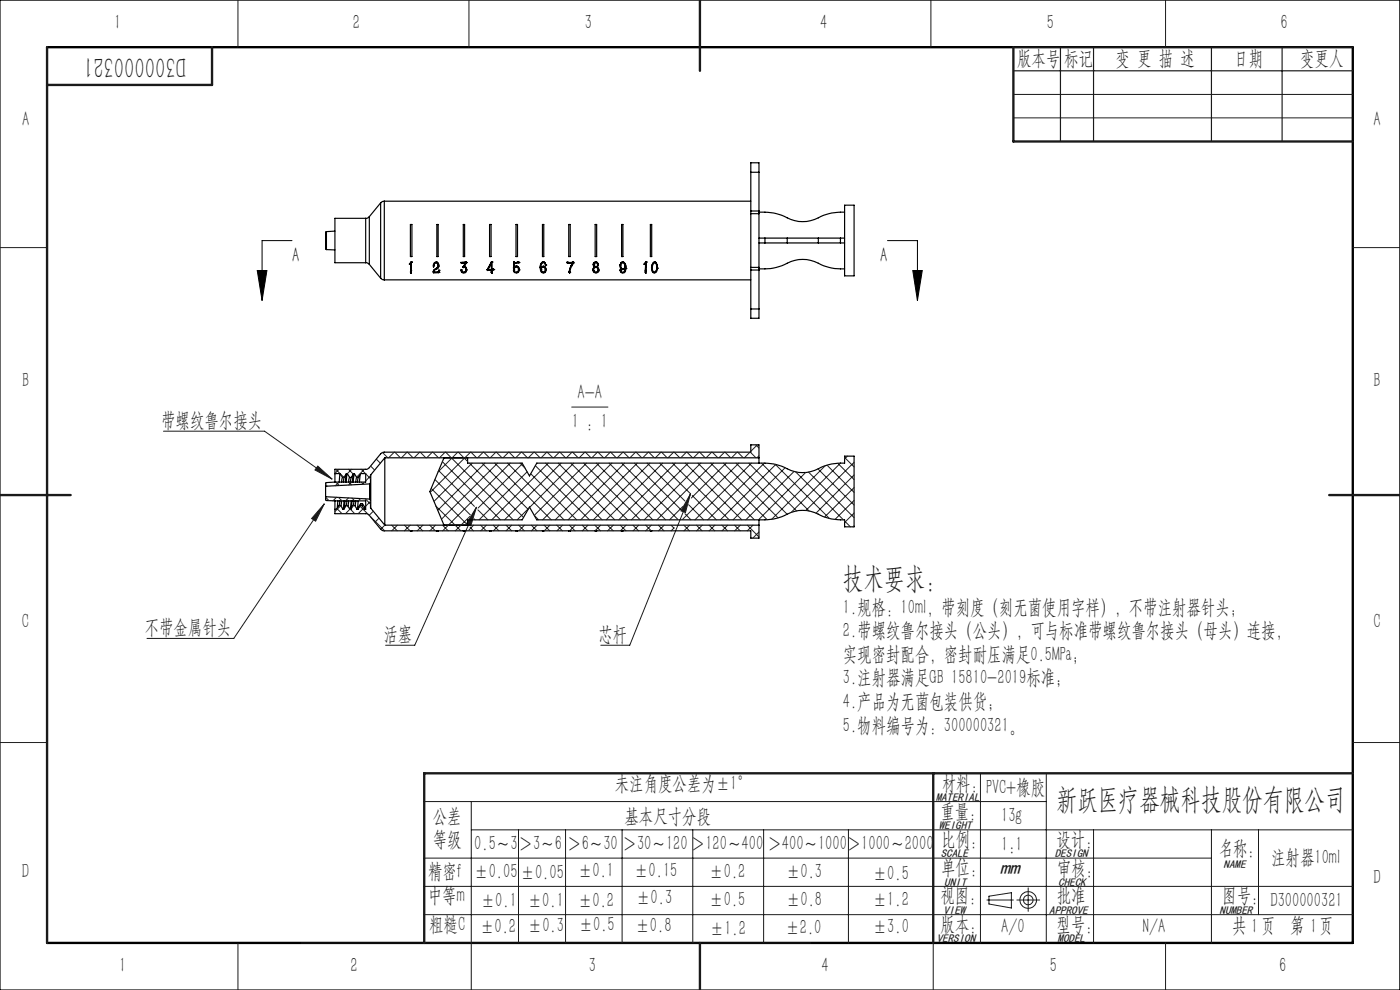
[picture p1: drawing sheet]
<svg xmlns="http://www.w3.org/2000/svg" width="297mm" height="210mm" viewBox="0 0 297 210" stroke-linecap="round" stroke-linejoin="round" font-family="sans-serif">
<path d="M54.6 57.4h2l-1 6.3zM61.9 51h-6.3v12.7M188.3 51h6.3v12.7M193.6 57.4h2.1l-1.1 6.3z" fill="none" stroke="#000" stroke-width=".21"/>
<g fill="none" stroke="#191924" stroke-width=".21">
<path d="M50.5 0v10M99.5 0v10M197.5 0v10M247.3 0v10M215 20h72M215 25h72M0 52.5h10M287 52.5h10M34.7 91.5h21.4l14.3 10.1M67.4 98.9l3 2.7-3.6-1.9zM121.3 86.4h7.7M68.8 106.9l-19.2 28.5h-18.4"/>
<path d="M68.8 106.9l-1.8 3.7-.9-.6zM101.1 107.6l-13.1 29.3h-6.2M101.1 107.6l-1.2 3.9-.9-.4zM146.5 104.8l-12.9 32.1h-6.1M146.5 104.8l-1.1 3.9-.9-.3zM0 157.5h10M287 157.5h10M90 170h132M100 176h187M100 170v40M110 176v24M120 176v24"/>
<path d="M132 176v24M147 176v24M162 176v24M180 176v24M208 164v36M222 164v36M232 176v24M257 176v24M267 176v18M90 182h167M90 188h197M90 194h197"/>
<path d="M209.4 190.9h5.6M209.8 190.1l4.8-.7v3.2l-4.8-.8zM215.7 190.9h4.9M218.1 188.3v5M50.5 200v10M198 200v10M247.3 200v10"/>
<circle cx="218.1" cy="190.9" r="1.77"/>
<circle cx="218.1" cy="190.9" r="1.03"/>
</g>
<path d="M0 0h297v210h-297z" fill="none" stroke="#000" stroke-width=".25"/>
<path d="M10 10h277v190h-277" fill="none" stroke="#000" stroke-width=".5"/>
<path d="M215 10h72M215 15h72M225 10v20M232 10v20M257 10v20M272 10v20M64 200h108" fill="none" stroke="#191924" stroke-width=".25"/>
<path d="M10 10v190M45 10v8h-35M148.5 0v15M215 10v20h72M0 105h15M282 105h15M198 164v36M287 164h-197v36M148.5 200v10" fill="none" stroke="#191924" stroke-width=".5"/>
<path d="M193.6 57.4h2.1l-1.1 6.3zM54.6 57.4h2l-1 6.3z" fill="#000"/>
<path d="M146.5 104.8l-1.1 3.9-.9-.3zM101.1 107.6l-1.2 3.9-.9-.4zM67.4 98.9l3 2.7-3.6-1.9zM68.8 106.9l-1.8 3.7-.9-.6z" fill="#191924"/>
<g fill="none" stroke="#000" stroke-width=".25">
<path d="M159.3 36.5v-2h1.7v2M159.3 36.5v8.3M159.3 36.5h1.7M161 36.5v8.3M69.3 49.1l-.2 .1v3.6l.2 .1M69.3 49.1v3.8M69.3 52.9l1.7 .1M71 49l-1.7 .1M77.6 55.7l.3 .1 .5 .3M77.6 46.3h-6.6v9.4h6.6M77.6 46.3v9.4M78.4 46l-.5 .3h-.3"/>
<path d="M78.4 46v10.1M78.4 56.1l2.4 2.9M80.8 59l.3 .3 .4 .1M80.8 43v16M80.8 43l-2.4 3M81.5 42.7l-.7 .3M81.5 42.7v16.7M81.5 42.7h77.8M81.5 59.4h77.8M86.9 56l.2-.1v1.5M86.9 56h.1M87.1 47.6h.3v6.8h-.3z"/>
<path d="M87.1 55.9v1.5M87.1 57.4v.3M87.1 57.4h.1M87.2 55.7h.1M87.2 55.7l-.3 .3M87.2 55.6h.1M87.2 55.6v.1M87.3 55.6h.1M87.3 55.6l-.1 2.4-.1-.3v-.3M91.9 56.3h.1M91.9 57.6l.1 .3 1.1-.1M91.9 56.3l.1 .3 .1-.6a.42 .42 0 0 1 .4-.2 .42 .42 0 0 1 .4 .3v.5l-.3 .3"/>
<path d="M91.9 57.6h.1M91.9 57.6v.1M92.4 57l-.3 .2-.2 .4M92.4 57h.1M92.5 55.6a.69 .69 0 0 1 .6 .8M92.5 55.6h.1M92.5 55.6l-.4 .1-.2 .6M92.5 55.6a.84 .84 0 0 1 .6 .9 .84 .84 0 0 1-.8 .7l-.3 .5h1M92.6 56.9h.1M92.6 56.9l-.2 .1M92.7 47.6h.3v6.8h-.3zM92.9 56.4v.4l-.3 .1"/>
<path d="M93 57.7h.1M93 57.6v.1M93 57.6h.1M93.1 57.4h.1M93.1 57.4l-.1 .2M93.1 57.8h.1M93.1 57.4v.4M97.8 55.7h.1M97.8 57.3a.58 .58 0 0 0 .4 .6 .58 .58 0 0 0 .7-.2l.1-.4M97.9 57.3l.1 .4 .4 .1M97.9 57.3h.1M97.9 55.7h-.1l.1 .2"/>
<path d="M97.9 55.7h.1M97.9 55.7h.2M97.9 55.9h.1M98 55.9l.7-.1-.1 .3M98.1 55.7h-.2M98.1 55.7h.1M98.2 56.6h.1M98.2 56.6l.1 .2 .3-.1 .2 .4v.5l-.4 .2M98.3 47.6h.3v6.8h-.3zM98.3 56.5h.1M98.3 56.5l-.1 .1M98.4 57.8h.1"/>
<path d="M98.4 56.5l.4 .2 .2 .6M98.6 56.1h.1M98.6 56.1l-.3 .4M98.7 55.6h.1M98.7 55.6l-.6 .1M98.8 55.6h.1M98.8 55.6h-.1M98.8 57.2v.4l-.4 .2M98.8 55.6l.2 .1M99 55.7l-.6 .9 .4 .1 .2 .6M99 55.7h.1M103.3 57.2l.1 .2 .8-.1v.3"/>
<path d="M103.3 57.2h.1M103.4 57.2h.1M103.4 57.1h.1M103.4 57.1v.1M103.9 47.6h.3v6.8h-.3zM104.2 57.6v.2M104.2 55.6l-.8 1.5M104.2 57.6v.2l.1 .2 .1-.2M104.2 55.9v1.3h-.7zM104.2 55.6h.1M104.2 57.6h.1M104.2 55.6h.2"/>
<path d="M104.4 57.8v.1M104.4 57.1h.1M104.4 55.6v1.5M104.4 55.6h.1M104.5 57.1h.1M104.6 57.1h.1M104.6 57.1l.1 .1M104.6 57.1h-.1M104.7 57.2l-.3 .1v.5M104.7 57.2h.1M108.9 56.8l.2 .1a.46 .46 0 0 1 .4-.3 .46 .46 0 0 1 .4 .3l.1 .3M108.9 56.8h.1"/>
<path d="M108.9 57.3h.1M108.9 57.4h.1M108.9 57.3v.1M109 55.6h.1M109 56.8h.1M109 55.6v.7M109 56.8h-.1M109 57.3l.1 .3 .4 .2M109 57.3l.2 .4 .3 .1M109 56.3h.1M109 57.3h.1M109 56.3v.5"/>
<path d="M109 55.6l.1 .1M109.1 55.7h.1M109.1 55.7h.2M109.2 55.7h.1M109.3 55.7h.1M109.5 47.6h.3v6.8h-.3zM109.5 55.7h.1M109.5 55.7h.2M109.5 57.8h.1M109.6 56.5l.4 .2 .1 .5M109.6 56.5l-.5 .2M109.6 56.5h.1"/>
<path d="M109.7 55.7h.1M109.7 55.7h-.4M109.8 55.7h-.1M109.8 55.7h.1M109.9 55.6h.1M110 55.6h.1M110 55.6l.1 .1M110 55.6l-.2 .1M110 57.2v.4l-.5 .2M110 57.2l-.1 .5-.4 .1M110.1 55.7l-1 .2v.8M110.1 55.7h.1"/>
<path d="M110.1 57.2a.6 .6 0 0 1-.5 .7 .6 .6 0 0 1-.7-.5M110.1 57.2h.1M114.6 56.7h.1M114.6 56.7v.2M114.8 57.2l.1-.4a.36 .36 0 0 1 .6 0l.2 .7-.4 .3M114.8 57.2l.1 .4 .4 .2M114.8 57.2h.1M115.1 47.6h.3v6.8h-.3zM115.2 56.5l.4 .1 .2 .6M115.2 56.5a.71 .71 0 0 1 .6 .7 .71 .71 0 0 1-.5 .7l-.4-.1-.3-1.1M115.2 56.5h.1M115.3 55.6l.4 .2 .1 .4"/>
<path d="M115.3 55.6l-.3 .1-.3 .3-.1 .7M115.3 55.6l.3 .1 .2 .5M115.3 55.6h.1M115.3 57.8h.1M115.7 57.2l-.1 .4-.3 .2M115.8 56.2l-.1 .2a.5 .5 0 0 0-.6-.6l-.3 .5-.1 .6 .2-.3 .3-.1M115.8 56.2h.1M120.3 55.7h.1M120.3 55.7l.1 .2 1-.1-.3 .6M120.3 55.7h.2M120.4 55.7h.1M120.5 55.8v.1"/>
<path d="M120.5 55.7h.5M120.5 55.7h.9M120.5 55.7h.1M120.6 47.6h.4v6.8h-.4zM120.7 57.7l.1 .2 .1-.1M120.7 57.7h.1M120.8 57.6h.1M120.8 57.6l-.1 .1M120.9 57.8h.1M120.9 57.7v.1M121 55.7h.1M121.1 56.4l-.3 1.2"/>
<path d="M121.1 56.4h.1M121.3 56h.1M121.4 55.7h-.4M121.4 55.7h.1M121.5 55.6h.1M121.5 55.6l.2 .2M121.5 55.6l-.1 .1M121.7 55.8h.1M121.7 55.8l-.5 .7-.3 1.3M125.8 57.2h.1M125.9 56h.1M125.9 56v.4l.2 .3"/>
<path d="M125.9 56v.2M125.9 57.3v.2M125.9 57.5l.5 .3M125.9 57.5h.1M126 56.2h.1M126 56.2a.42 .42 0 0 1 .4-.4 .42 .42 0 0 1 .4 .3 .42 .42 0 0 1-.2 .5h-.2M126 56.2l.1 .3 .3 .1M126.1 56.7l-.3 .5M126.1 56.7h.1M126.3 47.6h.3v6.8h-.3zM126.4 55.6l.4 .2 .1 .4M126.4 55.6l-.3 .1-.2 .3"/>
<path d="M126.4 55.6h.1M126.4 56.6h.1M126.4 57.8h.1M126.6 56.6l.4 .4v.3M126.6 56.6a.74 .74 0 0 1 .3 1.2h-.1a.66 .66 0 0 1-1-.6M126.8 56.2l-.1 .3-.3 .1M126.9 57.3l-.1 .3-.4 .2M126.9 57.3a.51 .51 0 0 0-.6-.6 .51 .51 0 0 0-.4 .8M126.9 57.3h.1M126.9 56.2l-.3 .4M131.6 56.2a.62 .62 0 0 0 .2 .9 .62 .62 0 0 0 .8-.3 .7 .7 0 0 1-.5 1l-.3-.2-.2-.3M131.6 56.2h.1"/>
<path d="M131.6 57.3h.1M131.6 56.2v.3M131.7 56.5v.2M131.7 56.7l.2 .3h.3M131.7 56.7h.1M131.9 47.6h.3v6.8h-.3zM132 55.6h.3a1.36 1.36 0 0 1 .5 1.4M132 55.6l-.3 .1-.1 .5M132 55.6l.4 .1 .3 .5 .1 .8M132 55.6h.1M132.2 57h.1M132.6 56.4l-.1 .5-.3 .1"/>
<path d="M132.6 56.4l-.1-.4a.4 .4 0 0 0-.4-.2 .4 .4 0 0 0-.4 .2v.7M132.6 56.4h.1M132.6 57.1l-.1 .4a.49 .49 0 0 1-.5 .3 .49 .49 0 0 1-.4-.5M132.6 57h.1M132.8 57l-.1 .6a.6 .6 0 0 1-.7 .3 .6 .6 0 0 1-.4-.5v-.1M132.8 57h.1M136.7 56l.2-.1v1.5M136.7 56h.1M136.9 57.4v.3M136.9 57.4h.1M136.9 55.9v1.5M136.9 55.7h.1"/>
<path d="M136.9 55.7l-.2 .3M137 55.6h.1M137 55.6l-.1 .1M137.1 55.6v2.4l-.3-.3 .1-.3M137.1 55.6h.1M138 47.6h.3v6.8h-.3zM138.2 56.8h.1M138.2 56.8l.1 .7a.57 .57 0 0 0 .9 .3l.3-.9M138.4 56.9l.1 .7 .3 .2M138.7 55.8h.3a1.47 1.47 0 0 1-.1 2h-.2a1.3 1.3 0 0 1 0-2zM138.8 57.8h.1M138.9 55.6h-.1a1.27 1.27 0 0 0-.6 1.2"/>
<path d="M138.9 55.6h.1a1.28 1.28 0 0 1 .5 1.3M138.9 55.6h.1M139.3 56.8v.5l-.3 .4-.2 .1M139.5 56.9h.1M159.3 44.8v.5M159.3 56.7v.6M159.3 45.3h1.7M159.3 44.8h1.7M159.3 56.7h1.7M159.3 45.3v11.4M159.3 57.3v8.2M159.3 57.3h1.7"/>
<path d="M161 45a11.9 11.9 0 0 1 6.8 1.6 7.6 7.6 0 0 0 6.9-.9l1.8-.5 2.7-.2M161 57a11.9 11.9 0 0 0 6.8-1.5 7.6 7.6 0 0 1 6.9 .9l2.4 .6h2.1M161 44.8v.5M161 56.7v.6M161 50.5h1.3M161 51.5h1.3M161 45.3v11.4M161 57.3v8.2M162.3 51.5h4.7M162.3 50.5h4.7M162.3 50.5v1M167 51.5h6.6"/>
<path d="M167 50.5h6.6M167 50.5v1M173.6 51.5h4.7M173.6 50.5h4.7M173.6 50.5v1M178.3 50.5h.9M178.3 51.5h.9M178.3 50.5v1M179.2 43.5h2v15h-2zM159.3 65.5v2h1.7v-2M159.3 65.5h1.7M81.6 97.1v14.3"/>
<path d="M81.6 97.1h79.4M81.6 97.1l-3 3.6M94.2 97.1l-3 7.2 3 7.1M99.2 97.1v1.1h11.6l1.5 2.8 1.6-2.8h48.4a11.4 11.4 0 0 1 5.5 1.6 7.6 7.6 0 0 0 6.9-.9l1.8-.5 2.7-.2v-1.4h2v15h-2v-1.5a11.6 11.6 0 0 1-6.4-1.6 7.6 7.6 0 0 0-6.9 .9l-1.8 .5-1.8 .2h-48.4l-1.6-2.7-1.5 2.7h-11.6v1.1M161 97.1v-2.7h-1.7v1.5h-77.9l-.6 .4-2.4 2.9-.5 .3h-6.9v1M161 97.1v1.1M69.1 105.4v.6l.2 .2h1.7M69.1 103.1v2.3M69.1 105.4l9.3 .5M71 100.5v1.8M71 106.2v1.8M71 102.3l-1.8 .1-.1 .7"/>
<path d="M71 108v1h6.9l.5 .3 2.4 2.9 .5 .4h78v1.6h1.7v-2.8M71 100.5h1.2M71 106.2h6.6v1.8h-.3M71.7 106.2l-.2 1.7M71.9 107.2a.91 .91 0 0 1-.9 .8M71.9 107.2h.4M72.1 106.2l-.2 1M72.2 100.5l.5 .8M72.2 100.5l-.3 1.8M72.3 107.2l.4 .8M72.5 106.2l-.2 1M72.7 101.3l-.2 1"/>
<path d="M72.7 101.3h.3M73 106.2l-.3 1.8M73 101.3l-.2 1M73.2 106.2l-.2 1.7M73.4 107.2l-.5 .8h-.2M73.4 107.2h.4M73.4 100.5l-.1 1.8M73.6 106.2l-.2 1M73.7 100.5l.5 .8M73.7 100.5l-.3 1.8M73.7 100.5h-.2l-.5 .8M73.8 107.2l.5 .8"/>
<path d="M74 106.2l-.2 1M74.2 101.3l-.3 1M74.2 101.3h.3M74.5 101.3l-.2 1M74.5 106.2l-.2 1.8M74.5 101.3h.1M74.7 106.2l-.2 1.8M74.9 107.2l-.5 .8h-.1M74.9 107.2h.4M75 100.5l-.2 1.8M75.1 106.2l-.2 1M75.2 100.5l.5 .8"/>
<path d="M75.2 100.5l-.3 1.8M75.2 100.5h-.2l-.5 .8M75.3 107.2l.4 .8M75.5 106.2l-.2 1M75.7 101.3l-.2 1M75.7 101.3h.3M76 101.4l-.2 .9M76 106.2l-.3 1.8M76 101.3l.5-.8h1.1v1.8h-6.6M76 101.3h.1M76.4 107.2l-.4 .8h-.3M76.4 107.2h.4"/>
<path d="M76.5 100.5l-.2 1.8M76.5 106.8l-.4 .8-.1 .4M76.5 106.8l-.1 .4M76.5 106.8h.4M76.8 107.2l.5 .8M76.9 106.8l.5 .8-.1 .4M76.9 106.8l-.1 .4M78.4 102.6v3.3M78.4 102.6l-9.3 .5M78.4 105.9l.2 .2M78.6 102.4v3.7M78.6 106.1v1.7"/>
<path d="M78.6 102.4l-.2 .2M78.6 100.7v7.1M78.6 100.7v1.7M78.6 107.8l3 3.6M81.6 111.4h79.4M161 110.3v1.1"/>
</g>
<g fill="none" stroke="#191924" stroke-width=".21">
<path d="M71.2 99.5l.9 1M71.9 99.5l-.9 .9M73.9 99.5l1 1.1M74.6 99.5l-.9 1M76.6 99.5l.9 1M77.3 99.5l-1.7 1.7M78.6 98.9l.9 .8M79.8 97.4l.9 .8M81.1 96l1.2 1.1M83.6 95.9l-1.2 1.2M83.7 95.9l1.2 1.2M86.4 95.9l-1.2 1.2"/>
<path d="M86.4 95.9l1.2 1.2M89 95.9l-1.2 1.2M89.1 95.9l1.2 1.2M91.7 95.9l-1.2 1.2M91.8 95.9l1.2 1.2M93.1 99.8l7.5 7.6M93.8 97.9l12.4 12.4M94.4 95.9l-1.2 1.2M94.5 95.9l14.4 14.4M97.1 95.9l-4.2 4.2M97.2 95.9l2 2M99.6 98.2l11.5 11.5"/>
<path d="M99.8 95.9l-8.5 8.5M99.9 95.9l1.2 1.2M100.2 98.2l-8.1 8.2M102.3 98.2l9.7 9.8M102.5 95.9l-1.2 1.2M102.6 95.9l1.2 1.2M102.9 98.2l-10 10.1M105 98.2l11.9 12.1M105.2 95.9l-1.2 1.2M105.3 95.9l1.2 1.2M105.6 98.2l-11.9 11.9M107.7 98.2l12 12.1"/>
<path d="M107.9 95.9l-1.2 1.2M108 95.9l1.2 1.2M108.2 98.2l-14.3 14.4M110.3 98.2l1 1.1M110.6 95.9l-1.2 1.2M110.7 95.9l1.2 1.2M110.8 98.3l-9.4 9.5M113.3 95.9l-1.2 1.2M113.4 95.9l1.2 1.2M113.6 98.8l11.5 11.5M115.7 98.2l12 12.1M116 95.9l-1.2 1.2"/>
<path d="M116.1 95.9l1.2 1.2M116.3 98.2l-12 12.1M118.4 98.2l12 12.1M118.7 95.9l-1.2 1.2M118.8 95.9l1.2 1.2M119 98.2l-12 12.1M121.1 98.2l12 12.1M121.4 95.9l-1.2 1.2M121.5 95.9l1.2 1.2M121.7 98.2l-9.3 9.4M123.8 98.2l12 12.1M124.1 95.9l-1.2 1.2"/>
<path d="M124.2 95.9l1.2 1.2M124.4 98.2l-11.1 11.1M126.5 98.2l12 12.1M126.8 95.9l-1.2 1.2M126.9 95.9l1.2 1.2M127.1 98.2l-12 12.1M129.2 98.2l12 12.1M129.5 95.9l-1.2 1.2M129.5 95.9l1.2 1.2M129.8 98.2l-12 12.1M131.9 98.2l11.9 11.9M132.2 95.9l-1.2 1.2"/>
<path d="M132.3 95.9l1.2 1.2M132.5 98.2l-12 12.1M134.6 98.2l9.9 10M134.8 95.9l-1.2 1.2M134.9 95.9l1.2 1.2M135.2 98.2l-12 12.1M137.3 98.2l8 8.1M137.5 95.9l-1.2 1.2M137.6 95.9l1.2 1.2M137.9 98.2l-12 12.1M140 98.2l6.5 6.6M140.2 95.9l-1.2 1.2"/>
<path d="M140.3 95.9l1.2 1.2M140.6 98.2l-12 12.1M142.7 98.2l12 12.1M142.9 95.9l-1.2 1.2M143 95.9l1.2 1.2M143.3 98.2l-12 12.1M145.4 98.2l12 12.1M145.6 95.9l-1.2 1.2M145.7 95.9l1.2 1.2M146 98.2l-12.1 12.1M148.1 98.2l12 12.1M148.3 95.9l-1.2 1.2"/>
<path d="M148.4 95.9l1.2 1.2M148.7 98.2l-12 12.1M150.8 98.2l11.9 12M151 95.9l-1.2 1.2M151.1 95.9l1.2 1.2M151.3 98.2l-12 12.1M153.5 98.2l11.6 11.6M153.7 95.9l-1.2 1.2M153.8 95.9l1.2 1.2M154.1 98.2l-7.5 7.4M156.1 98.2l10.9 10.9M156.4 95.9l-1.2 1.2"/>
<path d="M156.5 95.9l1.2 1.2M156.7 98.2l-11.9 12M158.9 98.2l10.1 10.2M159.1 95.9l-1.2 1.2M159.2 95.9l1.2 1.2M159.4 98.2l-12 12.1M160.3 94.4l.7 .6M160.7 94.4l-1.4 1.3M161 96.7l-.4 .4M161.5 98.2l10.2 10.2M162.1 98.2l-12 12.1M164.5 98.5l11.5 11.5"/>
<path d="M164.6 98.5l-11.8 11.8M166.5 99.2l-11 11.1M173.5 99.5l7.7 7.6M175 98.8l-11.3 11.4M175.4 98.7l5.8 5.7M177.7 98.3l3.5 3.4M178.3 98.2l-10.4 10.5M179.2 97l2 2.1M179.8 96.8l-.6 .6M181.2 98.1l-10.2 10.2M69.1 102.8l.3 .3M69.1 105.5l.7 .7"/>
<path d="M71.3 102.3l.7 .7M71.4 105.5l-.8 .7M71.5 107.9l1.1 1.1M71.8 105.5l.8 .7M71.9 102.3l-.8 .7M72.2 100.6l.8 .7M72.3 107.3l-1.3 1.2M73.2 101l-.3 .3M73.6 107.2l.5 .6M73.9 105.6l-.6 .6M73.9 102.3l.6 .6M74.2 108l-.9 1"/>
<path d="M74.4 108l.8 1M74.6 102.3l-.6 .6M74.6 105.6l.6 .6M75 107.2l-.2 .3M76.3 107.3l1.8 1.8M76.5 105.8l-.5 .4M76.6 102.3l.5 .4M77.1 107.8l-1.1 1.2M77.3 102.3l-.5 .5M77.5 105.8l1.1 1.1M77.6 100.5l1 1.1M78.6 101l-1 1"/>
<path d="M78.6 106.4l-1 1M78.6 109.6l3 3M79.2 108.4l-.8 .9M80.4 109.9l-.8 .9M81.6 111.4l-.8 .8M83.1 111.4l1.2 1.2M84.3 111.4l-1.2 1.2M85.8 111.4l1.2 1.2M87 111.4l-1.2 1.2M88.5 111.4l1.2 1.2M89.7 111.4l-1.2 1.2M91.2 111.4l1.2 1.2"/>
<path d="M91.5 103.6l7.5 7.5M92.3 101.7l7.5 7.5M92.4 111.4l-1.2 1.2M92.5 107.3l5.3 5.3M93.9 111.4l1.2 1.2M99.7 109.5l-3.1 3.1M99.7 111.9l.7 .7M100.5 111.4l-1 1M100.5 110l.3 .3M101.4 108.2l2.1 2.1M102 111.4l1.2 1.2M103.2 111.4l-1.2 1.2"/>
<path d="M104.6 111.4l1.2 1.2M105.9 111.4l-1.2 1.2M107.4 111.4l1.1 1.2M108.5 111.4l-1.1 1.2M110 111.4l1.2 1.2M111.3 111.4l-1.2 1.2M111.8 100.1l-10.2 10.2M112.2 107.8l-2.5 2.5M112.6 100.5l9.7 9.8M112.7 111.4l1.2 1.2M113.4 109.4l.9 .9M113.9 111.4l-1.2 1.2"/>
<path d="M115.4 111.4l1.2 1.2M116.7 111.4l-1.2 1.2M118.1 111.4l1.2 1.2M119.3 111.4l-1.2 1.2M120.8 111.4l1.2 1.2M122 111.4l-1.2 1.2M123.5 111.4l1.2 1.2M124.7 111.4l-1.2 1.2M126.2 111.4l1.2 1.2M127.4 111.4l-1.2 1.2M128.9 111.4l1.2 1.2M130.1 111.4l-1.2 1.2"/>
<path d="M131.6 111.4l1.2 1.2M132.8 111.4l-1.2 1.2M134.3 111.4l1.2 1.2M135.5 111.4l-1.2 1.2M137 111.4l1.2 1.2M138.2 111.4l-1.2 1.2M139.7 111.4l1.2 1.2M140.9 111.4l-1.2 1.2M142.3 111.4l.7 .6M143 112l-.6 .6M144.9 107.4l-2.9 2.9M145.1 111.4l1.2 1.2"/>
<path d="M145.3 109l1.3 1.3M146.1 107.1l3.2 3.2M146.3 111.4l-1.2 1.2M146.9 105.1l5.1 5.2M147.7 111.4l1.2 1.2M149 111.4l-1.2 1.2M150.4 111.4l1.2 1.2M151.7 111.4l-1.2 1.2M153.1 111.4l1.2 1.2M154.4 111.4l-1.2 1.2M155.8 111.4l1.2 1.2M157.1 111.4l-1.2 1.2"/>
<path d="M158.5 111.4l2.5 2.5M159.7 111.4l-1.2 1.2M161 112.8l-1.3 1.4M168.5 100l-10.3 10.3M168.8 100.1l10.1 10.2M170.9 100.2l-10 10.1M171.5 100.1l9.7 9.7M179.2 110.5l1.2 1.3M181.2 100.7l-8.1 8.2M181.2 103.4l-6.3 6.3M181.2 106.1l-4.1 4.1M181.2 108.8l-2 2"/>
<path d="M181.2 111.5l-.3 .3"/>
</g>
<g font-size="6.3" fill="#191924">
<text x="39.5" y="12.1" transform="rotate(-180 39.5 12.1)">D300000321</text>
<text x="178.8" y="124.8">技术要求：</text>
<text x="224.1" y="171.6">新跃医疗器械科技股份有限公司</text>
</g>
<g font-size="4.4" fill="#191924">
<text x="24.2" y="6.2">1</text>
<text x="74.9" y="6.2">2</text>
<text x="124.1" y="6.2">3</text>
<text x="174" y="6.2">4</text>
<text x="222.1" y="6.2">5</text>
<text x="271.6" y="6.2">6</text>
<text x="215.8" y="13.8">版本号</text>
<text x="225.7" y="13.8">标记</text>
<text x="236.7" y="13.8">变 更 描 述</text>
<text x="261.9" y="13.8">日期</text>
<text x="275.8" y="13.8">变更人</text>
<text x="4.7" y="26.7">A</text>
<text x="291.4" y="26.7">A</text>
<text x="4.7" y="82">B</text>
<text x="291.4" y="82">B</text>
<text x="122.5" y="84.6">A-A</text>
<text x="34.2" y="90.6">带螺纹鲁尔接头</text>
<text x="121.3" y="90.8">1 : 1</text>
<text x="178.8" y="130.2">1.规格：10ml，带刻度（刻无菌使用字样），不带注射器针头；</text>
<text x="4.7" y="133.3">C</text>
<text x="30.7" y="134.5">不带金属针头</text>
<text x="81.4" y="136">活塞</text>
<text x="127" y="136">芯杆</text>
<text x="178.8" y="135.2">2.带螺纹鲁尔接头（公头），可与标准带螺纹鲁尔接头（母头）连接，</text>
<text x="291.4" y="133.3">C</text>
<text x="178.8" y="140.2">实现密封配合，密封耐压满足0.5MPa;</text>
<text x="178.8" y="145.2">3.注射器满足GB 15810-2019标准；</text>
<text x="178.8" y="150.2">4.产品为无菌包装供货；</text>
<text x="178.8" y="155.2">5.物料编号为：300000321。</text>
<text x="130.4" y="167.7">未注角度公差为±1°</text>
<text x="199.8" y="167.5">材料:</text>
<text x="199.5" y="173.5">重量：</text>
<text x="209.2" y="168.4">PVC+橡胶</text>
<text x="91.8" y="174.5">公差</text>
<text x="91.8" y="179.5">等级</text>
<text x="132.5" y="174.5">基本尺寸分段</text>
<text x="199.7" y="179.5">比例:</text>
<text x="212.4" y="174.3">13g</text>
<text x="224.1" y="179.4">设计:</text>
<text x="100.6" y="180.4">0.5～3</text>
<text x="110" y="180.4">＞3～6</text>
<text x="120.4" y="180.4">＞6～30</text>
<text x="122.6" y="185.9">±0.1</text>
<text x="132.1" y="180.4">＞30～120＞120～400</text>
<text x="134.5" y="185.9">±0.15</text>
<text x="162.8" y="180.4">＞400～1000＞1000～2000</text>
<text x="199.7" y="185.3">单位:</text>
<text x="212.4" y="180.6">1:1</text>
<text x="224.2" y="185.6">审核：</text>
<text x="258.5" y="181.4">名称：</text>
<text x="269.7" y="183.3">注射器10ml</text>
<text x="4.7" y="186.2">D</text>
<text x="90.8" y="191.3">中等m</text>
<text x="90.8" y="186.2">精密f</text>
<text x="100.6" y="186.2">±0.05</text>
<text x="110.5" y="186.4">±0.05</text>
<text x="135" y="191.7">±0.3</text>
<text x="150.5" y="186.2">±0.2</text>
<text x="166.7" y="186.2">±0.3</text>
<text x="185.2" y="186.6">±0.5</text>
<text x="199.5" y="191.3">视图：</text>
<text x="224.2" y="191.3">批准</text>
<text x="259.3" y="191.3">图号:</text>
<text x="291.4" y="187.6">D</text>
<text x="91.1" y="197.4">粗糙C</text>
<text x="101.8" y="197.8">±0.2</text>
<text x="102" y="192.3">±0.1</text>
<text x="112" y="192.3">±0.1</text>
<text x="112" y="197.7">±0.3</text>
<text x="122.6" y="192.3">±0.2</text>
<text x="122.8" y="197.5">±0.5</text>
<text x="134.8" y="197.8">±0.8</text>
<text x="150.5" y="192.1">±0.5</text>
<text x="166.8" y="192.1">±0.8</text>
<text x="185.2" y="192.3">±1.2</text>
<text x="185.2" y="197.9">±3.0</text>
<text x="199.5" y="197.4">版本：</text>
<text x="212.4" y="197.9">A/0</text>
<text x="224.1" y="197.4">型号:</text>
<text x="242.5" y="197.9">N/A</text>
<text x="261.4" y="197.8">共 1页</text>
<text x="269.5" y="192.4">D300000321</text>
<text x="273.7" y="197.8">第 1页</text>
<text x="150.6" y="198.3">±1.2</text>
<text x="166.6" y="198.1">±2.0</text>
<text x="25.3" y="206.1">1</text>
<text x="74.4" y="206.1">2</text>
<text x="124.9" y="206.1">3</text>
<text x="174.3" y="206.1">4</text>
<text x="222.7" y="206.1">5</text>
<text x="271.4" y="206.1">6</text>
</g>
<g font-size="4.4">
<text x="62" y="55.5">A</text>
<text x="186.8" y="55.5">A</text>
</g>
<text font-size="4.2" fill="#191924" x="212.2" y="185.3">mm</text>
<g font-size="2.4" fill="#191924">
<text x="198.5" y="169.9">MATERIAL</text>
<text x="199.2" y="175.9">WEIGHT</text>
<text x="199.6" y="181.8">SCALE</text>
<text x="223.8" y="181.8">DESIGN</text>
<text x="259.6" y="184.2">NAME</text>
<text x="200.3" y="187.9">UNIT</text>
<text x="224.5" y="187.9">CHECK</text>
<text x="200.1" y="193.8">VIEW</text>
<text x="222.6" y="193.8">APPROVE</text>
<text x="258.7" y="194">NUMBER</text>
<text x="198.7" y="199.9">VERSION</text>
<text x="224.4" y="199.8">MODEL</text>
</g>
</svg>
